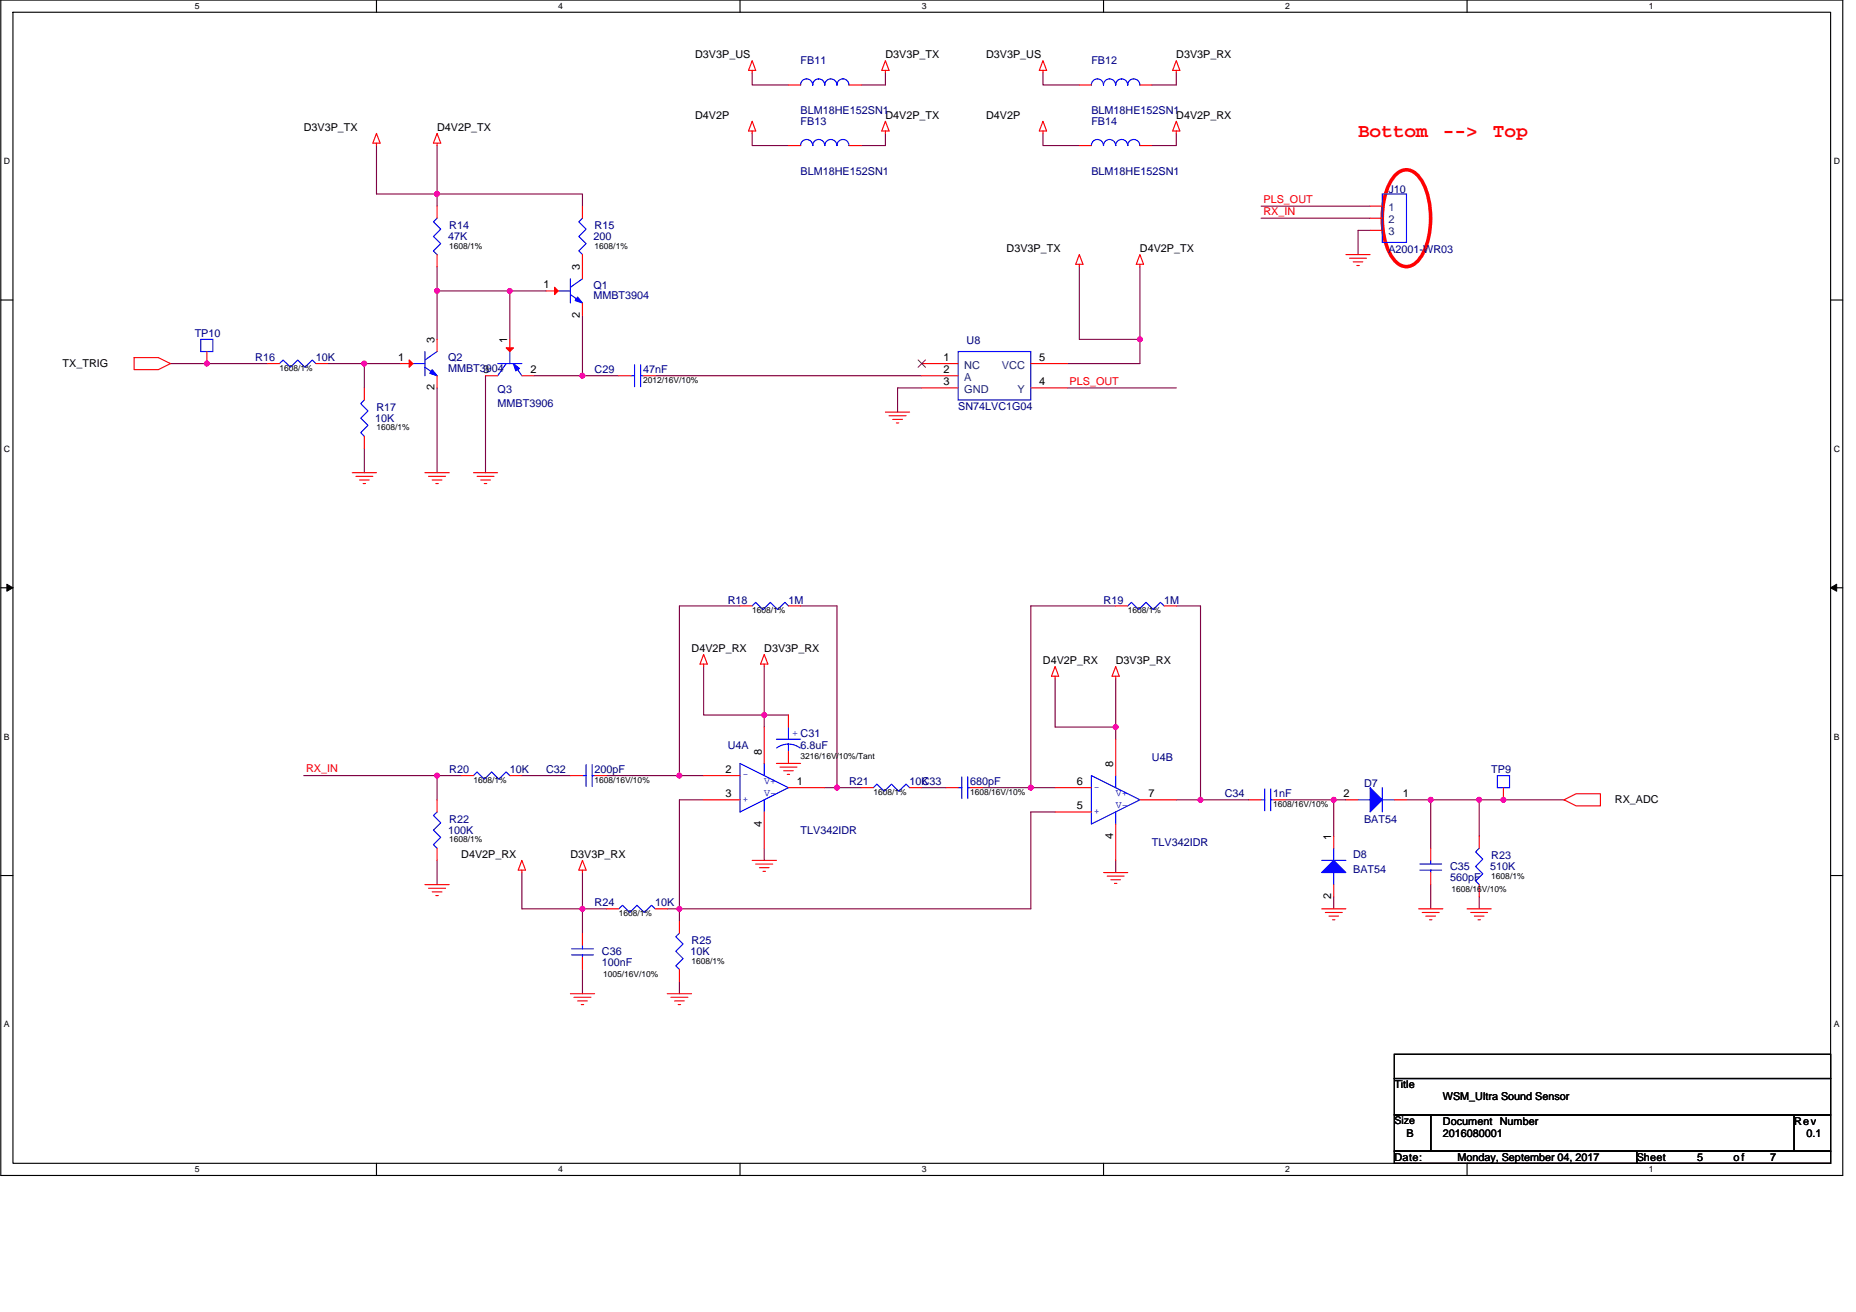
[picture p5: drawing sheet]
<svg xmlns="http://www.w3.org/2000/svg" width="420mm" height="297mm" viewBox="0 0 420 297" stroke-linecap="round" stroke-linejoin="round" font-family="sans-serif">
<path d="M.2 0h417v266.1h-417zM2.9 2.8h411.5v260.6h-411.5z" fill="none" stroke="#000" stroke-width=".25"/>
<g fill="#fff">
<path d="M44.1 .3h1.1v2.2h-1.1z"/>
<path d="M44.1 263.7h1.1v2.2h-1.1z"/>
</g>
<path d="M85.2 0v2.8M85.2 263.4v2.7" fill="none" stroke="#000" stroke-width=".25"/>
<g fill="#fff">
<path d="M126.4 .3h1.1v2.2h-1.1z"/>
<path d="M126.4 263.7h1.1v2.2h-1.1z"/>
</g>
<path d="M167.5 0v2.8M167.5 263.4v2.7" fill="none" stroke="#000" stroke-width=".25"/>
<g fill="#fff">
<path d="M208.7 .3h1.1v2.2h-1.1z"/>
<path d="M208.7 263.7h1.1v2.2h-1.1z"/>
</g>
<path d="M249.8 0v2.8M249.8 263.4v2.7" fill="none" stroke="#000" stroke-width=".25"/>
<g fill="#fff">
<path d="M291 .3h1.1v2.2h-1.1z"/>
<path d="M291 263.7h1.1v2.2h-1.1z"/>
</g>
<path d="M332.1 0v2.8M332.1 263.4v2.7" fill="none" stroke="#000" stroke-width=".25"/>
<g fill="#fff">
<path d="M373.3 .3h1.1v2.2h-1.1z"/>
<path d="M373.3 263.7h1.1v2.2h-1.1z"/>
<path d="M.9 35.3h1.4v2.2h-1.4z"/>
<path d="M415.1 35.3h1.4v2.2h-1.4z"/>
<path d="M.9 100.5h1.4v2.2h-1.4z"/>
<path d="M415.1 100.5h1.4v2.2h-1.4z"/>
</g>
<path d="M.2 67.9h2.7M414.4 67.9h2.8" fill="none" stroke="#000" stroke-width=".25"/>
<g fill="#fff">
<path d="M.9 165.7h1.3v2.2h-1.3z"/>
<path d="M415.1 165.7h1.3v2.2h-1.3z"/>
</g>
<path d="M.2 133.1h2.7M414.4 133.1h2.8" fill="none" stroke="#000" stroke-width=".25"/>
<path d="M1.6 132.3l1.3 .8-1.3 .8zM414.4 133.1l1.4-.8v1.6z" fill="#000" stroke="#000" stroke-width=".23"/>
<g fill="#fff">
<path d="M.8 230.8h1.4v2.2h-1.4z"/>
<path d="M415.1 230.8h1.3v2.2h-1.3z"/>
</g>
<path d="M.2 198.2h2.7M414.4 198.2h2.8M315.6 238.7h98.8v5.5h-98.8zM315.6 252.4h8.3v8.2h-8.3zM315.6 244.2h98.8v8.2h-98.8zM323.9 252.4h82.3v8.2h-82.3zM406.2 252.4h8.2v8.2h-8.2zM315.6 260.6h54.9v2.8h-54.9zM370.5 260.6h43.9v2.8h-43.9z" fill="none" stroke="#000" stroke-width=".25"/>
<path d="M316.2 39.3a3.2 3.2 0 0 1 4.9 .6 17.3 17.3 0 0 1 2.3 13.8 9.7 9.7 0 0 1-3.6 6.3 3.2 3.2 0 0 1-4.2-1.1 17.4 17.4 0 0 1-2.3-13.8 10.6 10.6 0 0 1 2.9-5.8z" fill="none" stroke="#f00" stroke-width=".8"/>
<g fill="none" stroke="#800040" stroke-width=".25">
<path d="M170.3 16.5v2.7h8.2M200.4 16.5v2.7h-5.4M236.1 16.5v2.7h8.2M266.3 16.5v2.7h-5.5M85.2 33v10.9h13.7M98.9 33v10.9M170.3 30.2v2.8h8.2M200.4 30.2v2.8h-5.4M236.1 30.2v2.8h8.2M266.3 30.2v2.8h-5.5M98.9 43.9v2.8M98.9 43.9h33v2.8"/>
<path d="M285.5 46.7h24.7M285.5 49.4h24.7M310.2 52.2h-2.8v5.4M98.9 65.9h16.5M98.9 60.4v5.5M98.9 65.9v10.9M115.4 65.9h8.2M115.4 65.9v10.9M131.9 71.4v13.7M244.3 60.4v16.4h13.8v5.5h-16.5M258.1 60.4v16.4M38.6 82.3h21.9"/>
<path d="M74.3 82.3h8.2v5.5M82.5 82.3h8.2M98.9 87.8v19.2M109.9 85.1v21.9M120.9 85.1h11M131.9 85.1h8.2M148.3 85.1h60.4M208.7 87.8h-5.5v5.5M241.6 87.8h24.7M82.5 101.5v5.5M167.5 137.2h-13.7v38.4M181.2 137.2h8.3v41.1"/>
<path d="M252.6 137.2h-19.2v41.1M266.3 137.2h5.5v43.9M159.3 150.9v11h13.7M173 150.9v11M238.9 153.6v11h13.7M252.6 153.6v11M68.8 175.6h30.1M98.9 175.6v5.5M98.9 175.6h5.5M118.1 175.6h11M137.3 175.6h16.5M153.8 175.6h5.5"/>
<path d="M173 161.9v2.7M173 161.9h5.5M186.7 178.3h2.8M189.5 178.3h5.5M208.7 178.3h5.5M222.4 178.3h11M233.4 178.3h5.5M252.6 164.6v2.8M98.9 194.8v5.5M118.1 197.5v8.3h13.8M131.9 197.5v8.3M159.3 181.1h-5.5v24.7h79.6v-22h5.5"/>
<path d="M173 192v2.8M252.6 194.8v2.7M266.3 181.1h5.5M271.8 181.1h10.9M291 181.1h10.9M301.9 181.1v8.2M301.9 181.1h2.8M318.4 181.1h5.5M323.9 181.1v10.9M323.9 181.1h11M334.9 181.1v8.2M334.9 181.1h19.2"/>
<path d="M131.9 205.8v5.5M131.9 219.5v5.5M131.9 205.8h5.4M151.1 205.8h2.7v2.7M301.9 203v2.8M323.9 200.3v5.5M334.9 203v2.8M153.8 222.2v2.8"/>
</g>
<g fill="#f0f" stroke="#f0f" stroke-width=".25">
<circle cx="153.8" cy="175.6" r=".54"/>
<circle cx="233.3" cy="178.3" r=".54"/>
<circle cx="131.8" cy="205.7" r=".54"/>
<circle cx="189.5" cy="178.3" r=".54"/>
<circle cx="271.8" cy="181.1" r=".54"/>
<circle cx="153.8" cy="205.7" r=".54"/>
<circle cx="301.9" cy="181.1" r=".54"/>
<circle cx="323.9" cy="181.1" r=".54"/>
<circle cx="173" cy="161.9" r=".54"/>
<circle cx="82.5" cy="82.3" r=".54"/>
<circle cx="98.9" cy="65.9" r=".54"/>
<circle cx="115.4" cy="65.9" r=".54"/>
<circle cx="131.8" cy="85.1" r=".54"/>
<circle cx="98.9" cy="43.9" r=".54"/>
<circle cx="98.9" cy="175.6" r=".54"/>
<circle cx="334.9" cy="181.1" r=".54"/>
<circle cx="340.3" cy="181.1" r=".54"/>
<circle cx="46.8" cy="82.3" r=".54"/>
<circle cx="258" cy="76.8" r=".54"/>
<circle cx="252.6" cy="164.6" r=".54"/>
</g>
<g fill="none" stroke="#f00" stroke-width=".25">
<path d="M170.3 13.7l.8 2.2h-1.7zM170.3 15.9v.6M178.5 19.2h2.7M192.2 19.2h2.8M200.4 13.7l.9 2.2h-1.7zM200.4 15.9v.6M236.1 15.9v.6M236.1 13.7l.8 2.2h-1.6zM244.3 19.2h2.8M258.1 19.2h2.7M266.3 13.7l.8 2.2h-1.6zM266.3 15.9v.6"/>
<path d="M85.2 30.2l.9 2.2h-1.7zM85.2 32.4v.6M98.9 32.4v.6M98.9 30.2l.9 2.2h-1.7zM170.3 27.5l.8 2.2h-1.7zM170.3 29.7v.5M178.5 33h2.7M192.2 33h2.8M200.4 27.5l.9 2.2h-1.7zM200.4 29.7v.5M236.1 29.7v.5M236.1 27.5l.8 2.2h-1.6z"/>
<path d="M244.3 33h2.8M258.1 33h2.7M266.3 27.5l.8 2.2h-1.6zM266.3 29.7v.5M98.9 57.6v2.8M98.9 46.7v2.7M131.9 57.6v5.5M131.9 46.7v2.7M244.3 59.8v.6M244.3 57.6l.9 2.2h-1.7zM258.1 57.6l.8 2.2h-1.7zM258.1 59.8v.6"/>
<path d="M304.7 57.6h5.5M305.5 58.5h3.8M306.3 59.3h2.2M310.2 46.7h2.7M310.2 49.4h2.7M310.2 52.2h2.7M46.8 79.6v2.7M98.9 76.8v2.8M115.4 76.8v2.8M123.6 65.9h2.8M131.9 68.6v2.8M307.2 60.1h.5"/>
<path d="M30.4 81h5.4l2.8 1.3-2.8 1.4h-5.4zM60.5 82.3h2.8M71.5 82.3h2.8M82.5 98.8v2.7M82.5 87.8v2.8M90.7 82.3h2.8M98.9 85.1v2.7M109.9 85.1h2.8M118.1 85.1h2.8M140.1 85.1h2.7M145.6 85.1h2.7M200.4 93.3h5.5"/>
<path d="M201.3 94.1h3.8M202.1 95h2.2M202.9 95.8h.6M208.7 82.3h8.2M208.7 85.1h8.2M208.7 87.8h8.2M233.4 87.8h8.2M233.4 82.3h8.2M79.7 107h5.5M80.6 107.8h3.8M81.4 108.7h2.2M82.2 109.5h.6"/>
<path d="M96.2 107h5.5M97 107.8h3.9M97.8 108.7h2.2M98.7 109.5h.5M107.2 107h5.5M108 107.8h3.8M108.8 108.7h2.2M109.6 109.5h.6M167.5 137.2h2.8M178.5 137.2h2.7M252.6 137.2h2.7M263.5 137.2h2.8"/>
<path d="M159.3 150.3v.6M159.3 148.2l.8 2.1h-1.6zM173 150.3v.6M173 148.2l.8 2.1h-1.6zM238.9 150.9l.8 2.2h-1.7zM238.9 153.1v.5M252.6 150.9l.8 2.2h-1.7zM252.6 153.1v.5M104.4 175.6h2.8M115.4 175.6h2.7M129.1 175.6h2.8M134.6 175.6h2.7"/>
<path d="M159.3 175.6h8.2M173 164.6v8.2M175.8 172.8h5.4M176.6 173.7h3.8M177.4 174.5h2.2M178.2 175.3h.6M178.5 161.9v2.7M178.5 170.1v2.7M178.5 178.3h8.2M195 178.3h2.7M205.9 178.3h2.8M214.2 178.3h2.7"/>
<path d="M219.6 178.3h2.8M238.9 178.3h8.2M252.6 167.4v8.2M340.3 178.3v2.8M98.9 192v2.8M98.9 181.1v2.7M118.1 197v.5M118.1 194.8l.9 2.2h-1.7zM131.9 197v.5M131.9 194.8l.8 2.2h-1.7zM159.3 181.1h8.2M170.3 194.8h5.5"/>
<path d="M171.1 195.6h3.8M171.9 196.4h2.2M172.7 197.3h.6M173 183.8v8.2M238.9 183.8h8.2M249.8 197.5h5.5M250.6 198.4h3.9M251.5 199.2h2.2M252.6 186.6v8.2M258.1 181.1h8.2M282.7 181.1h2.8M288.2 181.1h2.8"/>
<path d="M301.9 189.3v2.7M304.7 181.1h2.7M315.6 181.1h2.8M323.9 197.5v2.8M323.9 192v2.8M334.9 189.3v2.7M354.1 181.1l2.7-1.4h5.5v2.8h-5.5zM96.2 200.3h5.5M97 201.1h3.9M97.8 201.9h2.2M98.7 202.8h.5M131.9 216.7v2.8"/>
<path d="M131.9 211.3v2.7M137.3 205.8h2.8M148.3 205.8h2.8M153.8 219.5v2.7M153.8 208.5v2.8M252.3 200h.5M299.2 205.8h5.5M300 206.6h3.9M300.9 207.4h2.1M301.7 208.2h.5M301.9 200.3v2.7M321.2 205.8h5.4"/>
<path d="M322 206.6h3.8M322.8 207.4h2.2M323.6 208.2h.6M332.1 205.8h5.5M332.9 206.6h3.9M333.8 207.4h2.1M334.6 208.2h.5M334.9 200.3v2.7M129.1 225h5.5M129.9 225.8h3.9M130.8 226.6h2.2M131.6 227.4h.5"/>
<path d="M151.1 225h5.5M151.9 225.8h3.8M152.7 226.6h2.2M153.5 227.4h.6"/>
</g>
<g fill="none" stroke="#00f" stroke-width=".25">
<path d="M181.2 19.2a1.37 1.37 0 0 1 1.4-1.3 1.37 1.37 0 0 1 1.4 1.3 1.34 1.34 0 0 1 1.3-1.3 1.35 1.35 0 0 1 1.4 1.3 1.37 1.37 0 0 1 1.4-1.3 1.37 1.37 0 0 1 1.4 1.3 1.34 1.34 0 0 1 1.3-1.3 1.35 1.35 0 0 1 1.4 1.3M247.1 19.2a1.37 1.37 0 0 1 1.3-1.3 1.37 1.37 0 0 1 1.4 1.3 1.37 1.37 0 0 1 1.4-1.3 1.37 1.37 0 0 1 1.3 1.3M252.6 19.2a1.34 1.34 0 0 1 1.3-1.3 1.35 1.35 0 0 1 1.4 1.3 1.37 1.37 0 0 1 1.4-1.3 1.37 1.37 0 0 1 1.3 1.3M192.2 32.9a1.35 1.35 0 0 0-1.4-1.3 1.34 1.34 0 0 0-1.3 1.4 1.37 1.37 0 0 0-1.4-1.4 1.37 1.37 0 0 0-1.4 1.4v-.1a1.35 1.35 0 0 0-1.4-1.3 1.34 1.34 0 0 0-1.3 1.4 1.37 1.37 0 0 0-1.4-1.4 1.37 1.37 0 0 0-1.4 1.4v-.1M252.5 32.9v.1a1.37 1.37 0 0 0-1.3-1.4 1.37 1.37 0 0 0-1.4 1.4 1.37 1.37 0 0 0-1.4-1.4 1.37 1.37 0 0 0-1.3 1.4v-.1M258 32.9v.1a1.37 1.37 0 0 0-1.3-1.4 1.37 1.37 0 0 0-1.4 1.4v-.1a1.35 1.35 0 0 0-1.4-1.3 1.34 1.34 0 0 0-1.3 1.4v-.1M98.9 49.4l-.8 .8 1.7 1.7-1.7 1.6 1.7 1.7-1.7 1.6 .8 .8M131.9 49.4l-.9 .8 1.7 1.7-1.7 1.6 1.7 1.7-1.7 1.6 .9 .8M312.9 43.9h5.5v11h-5.5zM45.5 76.8h2.7v2.8h-2.7zM96.2 79.6v5.5M98.9 79.6l-2.7 1.9"/>
<path d="M115.4 79.6v2.7M126.4 65.9h2.7M129.1 66.7l2.8 1.9M129.1 63.1v5.5M131.9 63.1l-2.8 1.9M216.9 79.6h16.5v11h-16.5zM63.3 82.3l.8-.8 1.7 1.6 1.6-1.6 1.6 1.6 1.7-1.6 .8 .8M82.5 90.6l-.8 .8 1.6 1.6-1.6 1.7 1.6 1.6-1.6 1.7 .8 .8M93.5 82.3h2.7M96.2 83.1l2.7 2M112.7 82.3h5.4M114.6 82.3l-1.9 2.8"/>
<path d="M116.2 82.3l1.9 2.8M142.8 85.1h.8M143.6 82.6v4.9M145 85.1h.6M145 82.6v4.9M170.3 137.2l.8-.8 1.6 1.6 1.7-1.6 1.6 1.6 1.7-1.6 .8 .8M255.3 137.2l.8-.8 1.7 1.6 1.6-1.6 1.7 1.6 1.6-1.6 .8 .8M107.2 175.6l.8-.8 1.6 1.6 1.7-1.6 1.6 1.6 1.7-1.6 .8 .8M131.9 175.6h.8M132.7 173.1v5M134.1 175.6h.5M134.1 173.1v5"/>
<path d="M167.5 172.8l11 5.5-11 5.5zM173 172.8v2.8M175.8 167.4h5.4M175.8 169.4l1.3-.7 1.4-.2 1.4 .2 1.3 .7M178.5 168.5v1.6M178.5 164.6v2.8M197.7 178.3l.8-.8 1.7 1.7 1.6-1.7 1.7 1.7 1.6-1.7 .8 .8M216.9 178.3h.8M217.7 175.9v4.9M219.1 178.3h.5M219.1 175.9v4.9M247.1 175.6l11 5.5-11 5.5z"/>
<path d="M252.6 175.6v2.7M286.3 178.6v5M287.7 178.6v5M312.9 178.3v5.5M339 175.6h2.7v2.7h-2.7zM98.9 183.8l-.8 .8 1.7 1.7-1.7 1.6 1.7 1.7-1.7 1.6 .8 .8M173 181.1v2.7M252.6 183.8v2.8M285.5 181.1h.8M287.7 181.1h.5M299.2 194.8h5.5M301.9 197.5v2.8"/>
<path d="M301.9 192v2.8M307.4 181.1h2.8M312.9 181.1h2.7M321.4 195.6h5M321.4 197h5M323.9 197v.5M323.9 194.8v.8M334.9 192l-.9 .9 1.7 1.6-1.7 1.7 1.7 1.6-1.7 1.7 .9 .8M129.4 214.8h4.9M129.4 216.2h4.9M131.9 216.2v.5M131.9 214v.8"/>
<path d="M140.1 205.8l.8-.8 1.7 1.6 1.6-1.6 1.6 1.6 1.7-1.6 .8 .8M153.8 211.3l-.8 .8 1.6 1.6-1.6 1.7 1.6 1.6-1.6 1.7 .8 .8"/>
</g>
<g fill="#00f" stroke="#00f" stroke-width=".25">
<path d="M116.2 82.3l1.4 1.1-.8 .6z" fill-rule="evenodd"/>
<path d="M97.8 83.7l1.1 1.4-1.6-.6z" fill-rule="evenodd"/>
<path d="M310.2 178.3l2.7 2.8-2.7 2.7z" fill-rule="evenodd"/>
<path d="M301.9 194.8l2.8 2.7h-5.5z" fill-rule="evenodd"/>
<path d="M130.8 67.2l1.1 1.4-1.7-.5z" fill-rule="evenodd"/>
</g>
<g fill="#f00" stroke="#f00" stroke-width=".25">
<path d="M114.6 78.8h1.6l-.8 .8z"/>
<path d="M92.6 81.5l.9 .8-.9 .8z"/>
<path d="M125.5 65l.9 .9-.9 .8z"/>
</g>
<path d="M207.8 81.5l1.7 1.7M209.5 81.5l-1.7 1.7" fill="none" stroke="#804000" stroke-width=".23"/>
<g font-size="4.4" fill="#f00">
<text x="307.4" y="31.1">Bottom</text>
<text x="326.6" y="31.1">--&gt;</text>
<text x="338" y="31.1">Top</text>
</g>
<g font-size="2.5">
<text x="157.4" y="13.2">D3V3P_US</text>
<text x="200.4" y="13.2">D3V3P_TX</text>
<text x="223.2" y="13.2">D3V3P_US</text>
<text x="266.3" y="13.2">D3V3P_RX</text>
<text x="68.8" y="29.7">D3V3P_TX</text>
<text x="98.9" y="29.7">D4V2P_TX</text>
<text x="157.4" y="26.9">D4V2P</text>
<text x="200.4" y="26.9">D4V2P_TX</text>
<text x="223.2" y="26.9">D4V2P</text>
<text x="266.3" y="26.9">D4V2P_RX</text>
<text x="227.9" y="57.1">D3V3P_TX</text>
<text x="258.1" y="57.1">D4V2P_TX</text>
<text x="123.1" y="65.3">1</text>
<text x="131.3" y="61.2" transform="rotate(-90 131.3 61.2)">3</text>
<text x="131.3" y="71.9" transform="rotate(-90 131.3 71.9)">2</text>
<text x="98.4" y="77.7" transform="rotate(-90 98.4 77.7)">3</text>
<text x="114.8" y="77.7" transform="rotate(-90 114.8 77.7)">1</text>
<text x="14.2" y="83.2">TX_TRIG</text>
<text x="90.2" y="81.7">1</text>
<text x="213.6" y="81.7">1</text>
<text x="235.3" y="81.7">5</text>
<text x="98.4" y="88.4" transform="rotate(-90 98.4 88.4)">2</text>
<text x="109.4" y="84.5">3</text>
<text x="120.1" y="84.5">2</text>
<text x="213.6" y="84.5">2</text>
<text x="213.6" y="87.2">3</text>
<text x="235.3" y="87.2">4</text>
<text x="156.6" y="147.6">D4V2P_RX</text>
<text x="173" y="147.6">D3V3P_RX</text>
<text x="236.1" y="150.4">D4V2P_RX</text>
<text x="252.6" y="150.4">D3V3P_RX</text>
<text x="172.4" y="170.9" transform="rotate(-90 172.4 170.9)">8</text>
<text x="252" y="173.7" transform="rotate(-90 252 173.7)">8</text>
<text x="164.2" y="175">2</text>
<text x="180.4" y="177.8">1</text>
<text x="243.8" y="177.8">6</text>
<text x="164.2" y="180.5">3</text>
<text x="243.8" y="183.3">5</text>
<text x="260" y="180.5">7</text>
<text x="304.1" y="180.5">2</text>
<text x="317.6" y="180.5">1</text>
<text x="365.6" y="181.9">RX_ADC</text>
<text x="172.4" y="187.2" transform="rotate(-90 172.4 187.2)">4</text>
<text x="252" y="189.9" transform="rotate(-90 252 189.9)">4</text>
<text x="301.4" y="190.1" transform="rotate(-90 301.4 190.1)">1</text>
<text x="104.4" y="194.2">D4V2P_RX</text>
<text x="129.1" y="194.2">D3V3P_RX</text>
<text x="301.4" y="203.6" transform="rotate(-90 301.4 203.6)">2</text>
<text x="315.6" y="246.4">Title</text>
<text x="326.6" y="249.1">WSM_Ultra Sound Sensor</text>
<text x="318.4" y="257.3">B</text>
<text x="326.6" y="254.6">Document Number</text>
<text x="326.6" y="257.3">2016080001</text>
<text x="406.2" y="254.6">Rev</text>
<text x="408.9" y="257.3">0.1</text>
<text x="315.6" y="262.8">Date:</text>
<text x="329.9" y="262.8">Monday, September 04, 2017</text>
<text x="370.5" y="262.8">Sheet</text>
<text x="384.2" y="262.8">5</text>
<text x="392.5" y="262.8">of</text>
<text x="400.7" y="262.8">7</text>
</g>
<g font-size="2.5" fill="#000080">
<text x="181.2" y="14.6">FB11</text>
<text x="247.1" y="14.6">FB12</text>
<text x="181.2" y="25.8">BLM18HE152SN1</text>
<text x="181.2" y="28.3">FB13</text>
<text x="247.1" y="28.3">FB14</text>
<text x="247.1" y="25.8">BLM18HE152SN1</text>
<text x="181.2" y="39.5">BLM18HE152SN1</text>
<text x="247.1" y="39.5">BLM18HE152SN1</text>
<text x="314.3" y="43.6">J10</text>
<text x="101.7" y="51.9">R14</text>
<text x="134.6" y="51.9">R15</text>
<text x="101.4" y="54.4">47K</text>
<text x="134.3" y="54.4">200</text>
<text x="314.3" y="57.4">A2001-WR03</text>
<text x="134.3" y="65.3">Q1</text>
<text x="134.3" y="67.8">MMBT3904</text>
<text x="44.1" y="76.3">TP10</text>
<text x="218.8" y="77.9">U8</text>
<text x="57.8" y="81.8">R16</text>
<text x="71.5" y="81.8">10K</text>
<text x="101.4" y="81.8">Q2</text>
<text x="101.4" y="84.2">MMBT3904</text>
<text x="112.7" y="88.9">Q3</text>
<text x="134.6" y="84.5">C29</text>
<text x="145.6" y="84.5">47nF</text>
<text x="85" y="95.5">10K</text>
<text x="85.2" y="93">R17</text>
<text x="112.7" y="92.2">MMBT3906</text>
<text x="216.9" y="92.8">SN74LVC1G04</text>
<text x="164.8" y="136.7">R18</text>
<text x="178.5" y="136.7">1M</text>
<text x="249.8" y="136.7">R19</text>
<text x="263.5" y="136.7">1M</text>
<text x="164.8" y="169.6">U4A</text>
<text x="181.2" y="169.6">6.8uF</text>
<text x="260.8" y="172.3">U4B</text>
<text x="101.7" y="175">R20</text>
<text x="115.4" y="175">10K</text>
<text x="123.6" y="175">C32</text>
<text x="134.6" y="175">200pF</text>
<text x="192.2" y="177.8">R21</text>
<text x="205.9" y="177.8">10K</text>
<text x="208.7" y="177.8">C33</text>
<text x="219.6" y="177.8">680pF</text>
<text x="308.8" y="178.1">D7</text>
<text x="337.6" y="175">TP9</text>
<text x="277.3" y="180.5">C34</text>
<text x="288.2" y="180.5">1nF</text>
<text x="101.4" y="188.8">100K</text>
<text x="101.7" y="186.3">R22</text>
<text x="181.2" y="188.8">TLV342IDR</text>
<text x="260.8" y="191.5">TLV342IDR</text>
<text x="308.8" y="186.3">BAT54</text>
<text x="306.3" y="194.2">D8</text>
<text x="306.3" y="197.5">BAT54</text>
<text x="328.3" y="197">C35</text>
<text x="337.3" y="197">510K</text>
<text x="337.6" y="194.5">R23</text>
<text x="328.3" y="199.5">560pF</text>
<text x="134.6" y="205.2">R24</text>
<text x="148.3" y="205.2">10K</text>
<text x="156.6" y="213.7">R25</text>
<text x="136.3" y="216.2">C36</text>
<text x="136.3" y="218.7">100nF</text>
<text x="156.3" y="216.2">10K</text>
</g>
<g font-size="2.5" fill="#f00">
<text x="286" y="45.9">PLS_OUT</text>
<text x="286" y="48.6">RX_IN</text>
<text x="242.1" y="87.1">PLS_OUT</text>
<text x="69.3" y="174.8">RX_IN</text>
</g>
<g font-size="2.5" fill="#004080">
<text x="314.3" y="47.8">1</text>
<text x="314.3" y="50.5">2</text>
<text x="314.3" y="53.3">3</text>
<text x="218.3" y="83.4">NC</text>
<text x="226.8" y="83.4">VCC</text>
<text x="218.3" y="86.2">A</text>
<text x="218.3" y="88.9">GND</text>
<text x="230.3" y="88.9">Y</text>
</g>
<text font-size="2.4" x="315.6" y="254.6">Size</text>
<g font-size="2.3" fill="#00f">
<text x="179.3" y="166.7">+ C31</text>
<text x="168.1" y="176">-</text>
<text x="173" y="177.4">V+</text>
<text x="247.6" y="178.8">-</text>
<text x="168.1" y="181.5">+</text>
<text x="173" y="180.1">V-</text>
<text x="247.6" y="184.3">+</text>
<text x="252.6" y="180.1">V+</text>
<text x="252.6" y="182.9">V-</text>
</g>
<g font-size="2">
<text x="44.1" y="2.1">5</text>
<text x="126.4" y="2.1">4</text>
<text x="208.7" y="2.1">3</text>
<text x="291" y="2.1">2</text>
<text x="373.3" y="2.1">1</text>
<text x=".9" y="37.1">D</text>
<text x="415.1" y="37.1">D</text>
<text x=".9" y="102.3">C</text>
<text x="415.1" y="102.3">C</text>
<text x=".9" y="167.4">B</text>
<text x="415.1" y="167.4">B</text>
<text x=".9" y="232.6">A</text>
<text x="415.1" y="232.6">A</text>
<text x="44.1" y="265.4">5</text>
<text x="126.4" y="265.4">4</text>
<text x="208.7" y="265.4">3</text>
<text x="291" y="265.4">2</text>
<text x="373.3" y="265.4">1</text>
</g>
<g font-size="1.9">
<text x="101.7" y="56.3">1608/1%</text>
<text x="134.6" y="56.3">1608/1%</text>
<text x="63.3" y="84">1608/1%</text>
<text x="145.6" y="86.8">2012/16V/10%</text>
<text x="85.2" y="97.5">1608/1%</text>
<text x="170.3" y="138.9">1608/1%</text>
<text x="255.3" y="138.9">1608/1%</text>
<text x="181.2" y="171.8">3216/16V/10%/Tant</text>
<text x="107.2" y="177.3">1608/1%</text>
<text x="134.6" y="177.3">1608/16V/10%</text>
<text x="197.7" y="180">1608/1%</text>
<text x="219.6" y="180">1608/16V/10%</text>
<text x="288.2" y="182.8">1608/16V/10%</text>
<text x="101.7" y="190.7">1608/1%</text>
<text x="328.6" y="202">1608/16V/10%</text>
<text x="337.6" y="199">1608/1%</text>
<text x="140.1" y="207.5">1608/1%</text>
<text x="136.5" y="221.2">1005/16V/10%</text>
<text x="156.6" y="218.2">1608/1%</text>
</g>
</svg>
